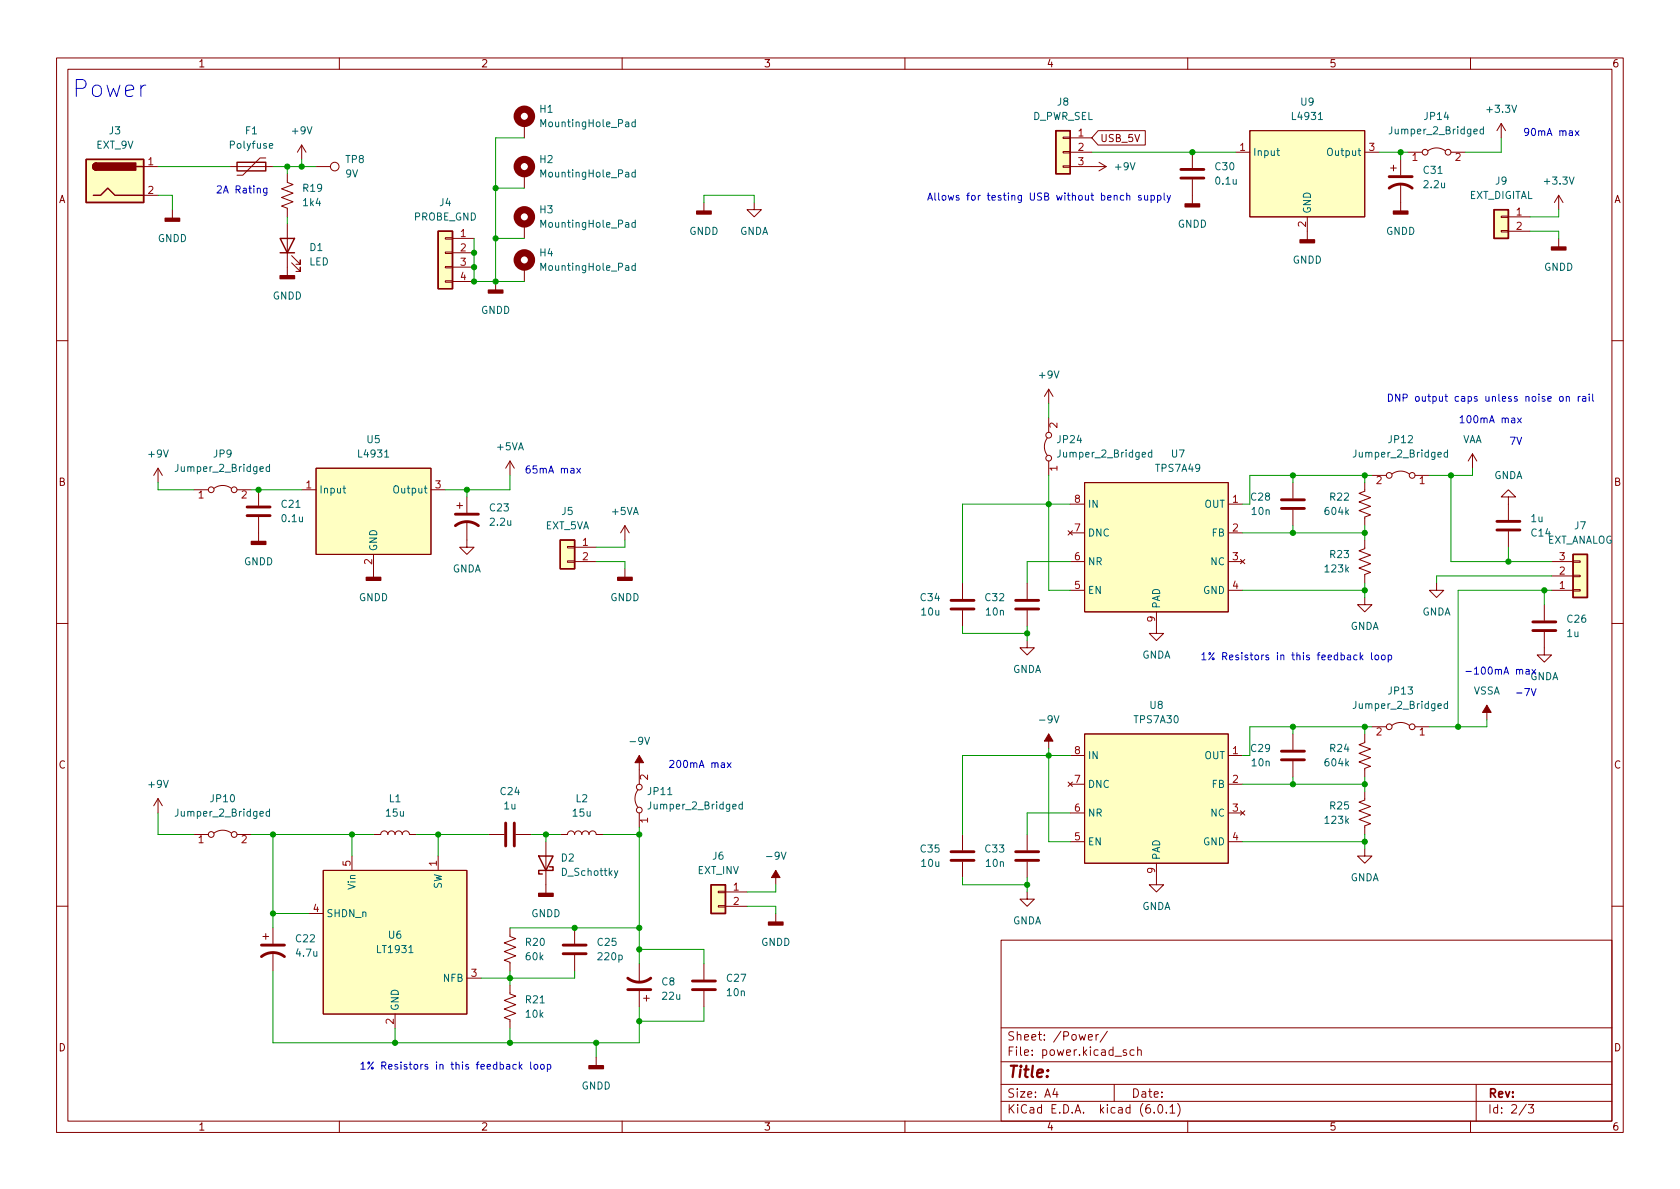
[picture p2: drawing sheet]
<svg xmlns="http://www.w3.org/2000/svg" width="297mm" height="210mm" viewBox="0 0 297 210" stroke-linecap="round" stroke-linejoin="round" font-family="sans-serif">
<g fill="none" stroke="#840000" stroke-width=".18">
<path d="M10 10.2h277v190.1h-277zM12 12.2h273v186.1h-273zM60 10.2v2M110 10.2v2M160 10.2v2M210 10.2v2M260 10.2v2M25.4 29.5h2.5M25.4 34.5h2.5M30.5 37.1v1.5M40.6 29.5h7.7M47 27.9h-1l-3.1 3.1h-1"/>
<path d="M50.8 30.7v1.6l1 .3-2 .8 2 .8-2 .7 2 .8-2 .7 1 .4v1.5M50.8 39.6v9.2M53.3 25.6l-.7 1.3M53.3 25.6v2.6M53.3 25.6l.8 1.3M55.9 29.5h2.5M92.7 21.8v2.6M92.7 30.7v2.6M92.7 39.6v2.6M124.5 35.8v1.5M133.3 35.8v1.3h1.3l-1.3 1.2-1.2-1.2h1.2M188 29.3h1.2v.3h-1.2z"/>
<path d="M188 26.8h1.2v.2h-1.2zM188 24.3h1.2v.2h-1.2zM189.2 29.5h6.4M189.2 26.9h3.8M189.2 24.4h3.8M194.2 23.1h8.3v2.5h-8.3l-1.2-1.2zM194.3 28.7l1.3 .8M195.6 29.5l-1.3 .7M210.8 26.9v2.8M210.8 31.7v4.4M218.4 26.9h2.6M221 23.1h20.3v15.2h-20.3z"/>
<path d="M231.1 38.3v4.1M241.3 26.9h2.5M245.9 29.7h1M246.4 29.2v1M247.6 28.2v2.8M247.6 32.5v4.8M248.9 26.9h2.6M252.5 26.7a2.54 2.54 0 0 1 3 0M256.5 26.9h2.6M265.4 38.2h1.3v.3h-1.3zM265.4 21.8l-.7 1.3M265.4 21.8v2.6"/>
<path d="M265.4 21.8l.8 1.3M266.7 38.3h3.8M275.6 34.5l-.8 1.3M275.6 34.5v2.6M275.6 34.5l.8 1.3M51.6 46.5l1.5 1.5v-.8v.8h-.8M51.6 45.2l1.5 1.5v-.7v.7h-.8M78.7 49.7h1.3v.2h-1.3zM78.7 47.1h1.3v.3h-1.3zM78.7 44.6h1.3v.2h-1.3zM78.7 42h1.3v.3h-1.3zM80 42.2h3.8"/>
<path d="M80 44.7h3.8M80 47.2h3.8M80 49.8h3.8M87.6 49.8v1.5M92.7 47.2v2.6M265.4 40.8h1.3v.2h-1.3zM266.7 40.9h3.8M275.6 42.2v1.5M10 60.2h2M185.2 77.5a2.54 2.54 0 0 0 0 3M185.4 68.8v2.6M185.4 73.9v2.5"/>
<path d="M185.4 68.8l.8 1.3M185.4 68.8l-.7 1.3M285 60.2h2M27.9 82.8l-.7 1.3M27.9 82.8v2.5M27.9 82.8l.8 1.3M34.3 86.6h2.5M37.8 86.4a2.54 2.54 0 0 1 3.1 0M41.9 86.6h2.5M45.7 86.6v2.8M45.7 91.4v4.4M53.3 86.6h2.6"/>
<path d="M55.9 82.8h20.3v15.2h-20.3zM66 98v4.1M76.2 86.6h2.5M80.8 89.4h1M81.3 88.9v1M82.5 92.2v4.6h1.3l-1.3 1.2-1.2-1.2h1.2M82.5 87.9v2.8M90.2 81.5l-.8 1.3M90.2 81.5v2.6M90.2 81.5l.7 1.3M100.3 99.2h1.3v.2h-1.3zM100.3 96.6h1.3v.3h-1.3z"/>
<path d="M101.6 99.3h3.8M101.6 96.8h3.8M110.5 93v2.5M110.5 93l-.8 1.2M110.5 93l.8 1.2M185.4 81.5v2.6M188.8 93.8l.8 .8M189.2 89.1h2.6M189.2 94.2h2.6M189.2 99.3h2.6M189.6 93.8l-.8 .8M191.8 85.3h25.4v22.9h-25.4z"/>
<path d="M217.2 89.1h2.5M217.2 94.2h2.5M217.2 99.3h2.5M219.3 98.9l.8 .8M220.1 98.9l-.8 .8M228.6 85.3v2.8M228.6 90.2v2.8M241.3 95.5v1.5l-1 .4 2 .8-2 .7 2 .8-2 .8 2 .7-1 .4v1.5M241.3 85.3v1.6l-1 .3 2 .8-2 .8 2 .7-2 .8 2 .8-1 .3v1.6M242.6 84.1h2.5M246.1 83.8a2.54 2.54 0 0 1 3.1 0M250.2 84.1h2.5"/>
<path d="M260.3 80.3l.8 1.2M260.3 80.3v2.5M260.3 80.3l-.7 1.2M266.7 87.9h-1.3l1.3-1.3 1.3 1.3h-1.3v4M266.7 94v2.8M274.3 99.3h3.8M278.1 99.2h1.3v.2h-1.3zM10 110.2h2M110.5 100.6v1.5M170.2 103.1v2.8M170.2 107.9v2.8M181.6 113.3v1.2h-1.3l1.3 1.3 1.3-1.3h-1.3"/>
<path d="M181.6 103.1v2.8M181.6 107.9v2.8M189.2 104.4h2.6M204.5 108.2v3.8h-1.3l1.3 1.3 1.2-1.3h-1.2M217.2 104.4h2.5M241.3 105.7v1.2h-1.3l1.3 1.3 1.3-1.3h-1.3M254 103.1v1.3h-1.3l1.3 1.3 1.3-1.3h-1.3M273 111.8v4h1.3l-1.3 1.3-1.2-1.3h1.2M273 106.9v2.8M274.3 104.4h3.8M274.3 101.8h3.8M278.1 101.7h1.3v.3h-1.3z"/>
<path d="M278.1 104.3h1.3v.2h-1.3zM285 110.2h2M112.8 139.7a2.54 2.54 0 0 0 0 3M113 133.6v5.1M185.4 129.8v2.5M188.8 138.3l.8 .8M189.2 133.6h2.6M189.2 138.7h2.6M189.6 138.3l-.8 .8M191.8 129.8h25.4v22.8h-25.4zM217.2 133.6h2.5M217.2 138.7h2.5"/>
<path d="M228.6 129.8v2.8M228.6 134.6v2.8M241.3 139.9v1.6l-1 .4 2 .7-2 .8 2 .7-2 .8 2 .8-1 .3v1.6M241.3 129.8v1.5l-1 .4 2 .8-2 .7 2 .8-2 .7 2 .8-1 .4v1.5M242.6 128.5h2.5M246.1 128.3a2.54 2.54 0 0 1 3.1 0M250.2 128.5h2.5M262.9 124.7v2.5M27.9 141.2v2.6M27.9 141.2l-.7 1.3M27.9 141.2l.8 1.3M34.3 147.6h2.5"/>
<path d="M37.8 147.3a2.54 2.54 0 0 1 3.1 0M41.9 147.6h2.5M57.1 153.9h25.4v25.4h-25.4zM62.2 151.4v2.5M66 147.6h1.3a.64 .64 0 0 1 .6-.7 .64 .64 0 0 1 .7 .7 .64 .64 0 0 1 .6-.7 .64 .64 0 0 1 .6 .7 .64 .64 0 0 1 .7-.7 .64 .64 0 0 1 .6 .7 .64 .64 0 0 1 .7-.7 .64 .64 0 0 1 .6 .7h1.3M77.5 151.4v2.5M86.4 147.6h2.8M91.2 147.6h2.8M96.5 148.8v9.2M99.1 147.6h1.2a.64 .64 0 0 1 .7-.7 .64 .64 0 0 1 .6 .7 .64 .64 0 0 1 .6-.7 .64 .64 0 0 1 .7 .7 .64 .64 0 0 1 .6-.7 .64 .64 0 0 1 .6 .7 .64 .64 0 0 1 .7-.7 .64 .64 0 0 1 .6 .7h1.3M113 143.8v2.5M127 157.6h1.3v.3h-1.3z"/>
<path d="M128.3 157.7h3.8M137.2 153.9v2.6M170.2 147.6v2.8M170.2 152.4v2.8M181.6 157.7v1.3h-1.3l1.3 1.3 1.3-1.3h-1.3M181.6 147.6v2.8M181.6 152.4v2.8M189.2 143.8h2.6M189.2 148.8h2.6M204.5 152.6v3.9h-1.3l1.3 1.2 1.2-1.2h-1.2M217.2 143.8h2.5M217.2 148.8h2.5"/>
<path d="M219.3 143.4l.8 .7M220.1 143.4l-.8 .7M241.3 150.1v1.3h-1.3l1.3 1.2 1.3-1.2h-1.3M10 160.2h2M46.5 165.6h1M47 165.1v1M48.3 164.1v2.8M48.3 168.4v3.3M54.6 161.5h2.5M69.8 179.3v2.6M82.5 173h2.6M90.2 174.2v1.6l1 .3-2 .8 2 .8-2 .7 2 .8-2 .8 1 .3v1.6"/>
<path d="M90.2 164.1v1.5l1 .4-2 .7 2 .8-2 .8 2 .7-2 .8 1 .4v1.5M101.6 164.1v2.8M101.6 168.9v2.8M113 170.4v3.3M113 175.3v2.7M113.8 176.5h1M114.3 176v1M124.5 170.4v2.8M124.5 175.3v2.7M127 160.1h1.3v.3h-1.3zM128.3 160.3h3.8M137.2 161.5v1.6"/>
<path d="M177 166.3h108v32h-108zM285 160.2h2M60 198.3v2M105.4 186.9v1.6M110 198.3v2M160 198.3v2M177 194.8h108M177 191.8h108M177 187.8h108M177 181.8h108M186.5 192.5l-.4 1h1M186.9 193v1"/>
<path d="M192.4 183.4l.7-.1v-.3l-.5-.1-.2 .2 .1 .8h.6M193.8 182.9v1M194.2 182.9l-.3 .1-.1 .2M195.8 182.4l-1.3 1.9M197 191.8v3M199.1 185.7l-.3-.1-.2 .2v.3l.5 .1v.4h-.5M200.5 185.7l-.4-.1-.3 .3v.4l.1 .3h.6M201.1 185.8l.3-.2 .3 .1 .1 .9M201.1 185.1v1.5M204.1 196.7v.1M204.9 195.4l.2-.1a.81 .81 0 0 1 .6 .7 .81 .81 0 0 1-.3 .8h-.2a.81 .81 0 0 1-.6-.6 .81 .81 0 0 1 .3-.8zM206.2 196.7v.1"/>
<path d="M206.9 195.8l.4-.5v1.5M206.9 196.8h.8M208.2 195.1a1.72 1.72 0 0 1 0 2.3M210 198.3v2M260 198.3v2M261 191.8v6.5M269.9 195.3l-1.3 1.9M270.2 195.3h1l-.6 .6 .5 .1v.7l-.2 .1h-.5l-.2-.1"/>
<circle cx="59.2" cy="29.5" r=".76"/>
<circle cx="252" cy="26.9" r=".51"/>
<circle cx="256" cy="26.9" r=".51"/>
<circle cx="185.4" cy="77" r=".51"/>
<circle cx="37.3" cy="86.6" r=".51"/>
<circle cx="41.4" cy="86.6" r=".51"/>
<circle cx="185.4" cy="81" r=".51"/>
<circle cx="245.6" cy="84.1" r=".51"/>
<circle cx="249.7" cy="84.1" r=".51"/>
<circle cx="113" cy="139.2" r=".51"/>
<circle cx="245.6" cy="128.5" r=".51"/>
<circle cx="249.7" cy="128.5" r=".51"/>
<circle cx="37.3" cy="147.6" r=".51"/>
<circle cx="41.4" cy="147.6" r=".51"/>
<circle cx="113" cy="143.3" r=".51"/>
</g>
<g fill="#ffffc2" stroke="#ffffc2" stroke-width=".18">
<path d="M191.8 129.8h25.4v22.8h-25.4z"/>
<path d="M77.5 40.9h2.5v10.1h-2.5z"/>
<path d="M221 23.1h20.3v15.2h-20.3z"/>
<path d="M191.8 85.3h25.4v22.9h-25.4z"/>
<path d="M55.9 82.8h20.3v15.2h-20.3z"/>
<path d="M99.1 95.5h2.5v5.1h-2.5z"/>
<path d="M264.2 37.1h2.5v5.1h-2.5z"/>
<path d="M186.7 23.1h2.5v7.6h-2.5z"/>
<path d="M278.1 98h2.6v7.7h-2.6z"/>
<path d="M57.1 153.9h25.4v25.4h-25.4z"/>
<path d="M125.7 156.5h2.6v5h-2.6z"/>
<path d="M15.2 28.2h10.2v7.6h-10.2z"/>
</g>
<g fill="none" stroke="#840000" stroke-width=".51">
<path d="M208.8 31.5h4.1M208.8 30h4.1M245.6 33.3a3.3 3.3 0 0 1 4.1 0M245.6 31.2h4.1M43.7 91.2h4.1M43.7 89.7h4.1M80.5 93a3.3 3.3 0 0 1 4.1 0M80.5 90.9h4.1M226.6 89.9h4M226.6 88.4h4M264.7 92.2h4M264.7 93.7h4"/>
<path d="M168.1 107.7h4.1M168.1 106.2h4.1M179.6 107.7h4M179.6 106.2h4M271 111.5h4.1M271 110h4.1M226.6 134.4h4M226.6 132.8h4M89.4 145.5v4.1M90.9 145.5v4.1M168.1 152.1h4.1M168.1 150.6h4.1"/>
<path d="M179.6 152.1h4M179.6 150.6h4M46.2 169.2a3.3 3.3 0 0 1 4.1 0M46.2 167.1h4.1M99.6 167.1h4M99.6 168.7h4M111 173a3.3 3.3 0 0 0 4.1 0M111 175h4.1M122.4 175h4.1M122.4 173.5h4.1"/>
</g>
<g fill="none" stroke="#840000" stroke-width=".25">
<path d="M15.2 28.2h10.2v7.6h-10.2zM16.5 34.5h1.3l1.2-1.2 1.3 1.2h5.1M17 28.8a.64 .64 0 0 0-.6 .7 .64 .64 0 0 0 .6 .6M24.1 29.5h1.3M41.9 28.7h5.1v1.5h-5.1zM186.7 23.1h2.5v7.6h-2.5zM264.2 37.1h2.5v5.1h-2.5zM49.5 42.2h2.6l-1.3 2.5zM49.5 44.7h2.6M77.5 40.9h2.5v10.1h-2.5zM99.1 95.5h2.5v5.1h-2.5zM278.1 98h2.6v7.7h-2.6z"/>
<path d="M95.2 151.4h2.6l-1.3 2.5zM97.2 153.3h.6v.6h-2.6v.7h.7M125.7 156.5h2.6v5h-2.6z"/>
</g>
<g fill="none" stroke="#006464" stroke-width=".18">
<path d="M47.6 25.8l.6-.1v-.3h-.4l-.2 .2 .1 .6h.5M112.3 21.6h-.3l-.3 .2 .1 .6h.5M112.3 39.4l-.3-.1-.3 .3 .1 .5h.5M112.3 30.5h-.3l-.3 .2 .1 .5h.5M112.3 21.1v1.3M112.3 30v1.3M112.3 38.9v1.3M225.7 26.6h.5M225.9 26.2v1.1l.3 .2M233.1 21.1h.7M262.3 22.9l-.4-.1-.2 .3 .1 .5h.5M262.3 22.4v1.3"/>
<path d="M112.3 47h-.3l-.3 .2 .1 .6h.5M112.3 46.5v1.3M203.6 79.6v1.2M255.9 79.6v1.2M47.7 82.6l-.4-.1-.2 .3 .1 .5h.5M47.7 82.1v1.3M60.6 86.3h.5M60.8 85.9v1.1l.3 .2M68 80.8h.7M203.6 80h-.3l-.3 .2 .2 .6h.4M255.9 80h-.3l-.3 .2 .2 .6h.4M255.9 124.5l-.3-.1-.3 .3 .2 .5h.4"/>
<path d="M255.9 124v1.3M47.7 143.5h-.4l-.2 .2 .1 .6h.5M47.7 143.1v1.2M109.2 154l-.4 1.1-.2 .1M131.3 142.3l-.4-.1-.3 .3 .2 .5h.5M131.3 141.8v1.3"/>
</g>
<g fill="#840000" stroke="#840000" stroke-width=".25">
<path d="M29.2 38.6h2.5v.5h-2.5z"/>
<path d="M229.9 42.4h2.5v.5h-2.5z"/>
<path d="M209.5 36.1h2.6v.5h-2.6z"/>
<path d="M49.5 48.8h2.6v.5h-2.6z"/>
<path d="M246.4 37.3h2.5v.5h-2.5z"/>
<path d="M44.4 95.8h2.6v.5h-2.6z"/>
<path d="M64.8 102.1h2.5v.5h-2.5z"/>
<path d="M109.2 102.1h2.6v.5h-2.6z"/>
<path d="M274.3 43.7h2.6v.5h-2.6z"/>
<path d="M86.4 51.3h2.5v.5h-2.5z"/>
<path d="M123.2 37.3h2.5v.5h-2.5z"/>
<path d="M95.2 158h2.6v.5h-2.6z"/>
<path d="M135.9 163.1h2.5v.5h-2.5z"/>
<path d="M104.1 188.5h2.6v.5h-2.6z"/>
<path d="M16.6 29l.4-.2v1.3a.64 .64 0 0 1-.6-.4 .64 .64 0 0 1 .2-.7z"/>
<path d="M17 28.8h7v1.3h-7z"/>
</g>
<g fill="#840000" stroke="#840000" stroke-width=".18">
<path d="M262.9 124.7l.8 1.3h-1.6z"/>
<path d="M185.4 129.8l.8 1.3h-1.5z"/>
<path d="M113 133.6l.8 1.3h-1.5z"/>
<path d="M137.2 153.9l.7 1.3h-1.5z"/>
</g>
<g fill="none" stroke="#840000" stroke-width="1.3">
<circle cx="92.7" cy="20.6" r="1.27"/>
<circle cx="92.7" cy="29.5" r="1.27"/>
<circle cx="92.7" cy="38.3" r="1.27"/>
<circle cx="92.7" cy="46" r="1.27"/>
</g>
<g fill="none" stroke="#0000c2" stroke-width=".18">
<path d="M47.2 33.3v1l-.3 .3-.3-.1M47.2 33.3h-.4l-.2 .2 .1 .6h.5M199.2 34.7l.2-.1h.3l.1 .8M199.2 34.1v1.3M201.8 34.6h-.3l-.2 .1v.2l.5 .1v.3h-.5M202.4 34.6v.7l.3 .1 .2-.1M202.9 34.6v.8M203.5 34.6h.4l.2 .2-.1 .5h-.5M203.5 34.6v1.2M204.7 34.6h.3l.3 .2-.1 .5h-.5M204.7 34.6v1.2M205.8 34.1v1.1l.2 .2"/>
<path d="M206.4 34.6l.3 .8M207 34.6l-.5 1.1-.1 .1M278.5 23.1l.7 .9M279.2 23.1l-.7 .9M258.2 73.9l.3-.4v1.3M258.2 74.8h.7M275.8 70.2l.3-.1 .3 .3v.3l-.3 .3-.3-.1-.1-.2zM276.9 70.2l.2-.1 .3 .1 .1 .8M276.9 70.1v.9M279.1 70.1v.9M279.4 70.1l-.3 .3M279.8 70.2h.5l.1 .8"/>
<path d="M280.4 70.4l-.4 .1-.2 .2 .2 .3 .4-.1M281 69.7v.1M281 70.1v.9M281.6 69.7v1.1l.2 .2M102 82.8l.6 .9M102.6 82.8l-.6 .9M212.5 115.8l.4-.4v1.3M212.5 116.7h.7M214.7 115.4l-1 1.3M216.2 116.1l.6-.1 .1-.2v-.3l-.7-.1v1.3M216.5 116.1l.4 .6M244.4 115.9l.3-.1 .2 .3v.3l-.2 .3-.3-.1-.2-.2z"/>
<path d="M245.5 115.9l.3-.1 .3 .3-.2 .5h-.4M245.5 115.8v1.3M259.2 118.7h1M260.7 118.3l.4-.4v1.3M260.7 119.2h.7M128.6 134.9l.7 .8M129.3 134.9l-.7 .8M268.1 122.5h1M91.3 188.3l-.4-.1-.2 .3 .1 .5h.5M91.8 187.8v1.3M91.9 188.6l.4 .5M92.3 188.2l-.5 .5"/>
<path d="M93.8 187.8v1.1l.2 .2M94.5 188.3l.3-.1 .3 .3v.3l-.3 .3-.3-.1-.1-.2zM95.7 188.3l.3-.1 .2 .3v.3l-.2 .3-.3-.1-.1-.2zM96.8 188.3l.3-.1 .3 .3-.1 .5h-.5M96.8 188.2v1.3"/>
<circle cx="213.9" cy="115.6" r=".18"/>
<circle cx="214.5" cy="116.5" r=".18"/>
</g>
<g fill="none" stroke="#009600" stroke-width=".18">
<path d="M27.9 29.5h12.7M27.9 34.5h2.6v2.6M48.3 29.5h7.6M50.8 29.5v1.2M50.8 38.3v1.3M53.3 28.2v1.3M87.6 33.3h5.1M92.7 24.4h-5.1v25.4M124.5 35.8v-1.3h8.8v1.3M193 26.9h25.4M243.8 26.9h5.1M247.6 26.9v1.3"/>
<path d="M265.4 24.4v2.5h-6.3M275.6 37.1v1.2h-5.1M83.8 42.2v7.6h8.9M87.6 42.2h5.1M270.5 40.9h5.1v1.3M185.4 71.4v2.5M27.9 85.3v1.3h6.4M44.4 86.6h8.9M82.5 86.6v1.3M90.2 84.1v2.5h-11.5M105.4 99.3h5.1v1.3M110.5 95.5v1.3h-5.1"/>
<path d="M185.4 84.1v20.3h3.8M189.2 89.1h-19v14M189.2 99.3h-7.6v3.8M219.7 94.2h21.6M228.6 84.1v1.2M228.6 93v1.2M241.3 84.1v1.2M241.3 93v2.5M242.6 84.1h-21.6v5h-1.3M256.5 84.1v15.2h17.8M260.3 82.8v1.3h-7.6M266.7 96.8v2.5"/>
<path d="M170.2 110.7v1.3h11.4M181.6 110.7v2.6M219.7 104.4h21.6M241.3 103.1v2.6M273 104.4v2.5M274.3 104.4h-16.5v24.1M274.3 101.8h-20.3v1.3M185.4 132.3v16.5h3.8M189.2 133.6h-19v14M219.7 138.7h21.6M228.6 128.5v1.3M228.6 137.4v1.3"/>
<path d="M241.3 128.5v1.3M241.3 137.4v2.5M242.6 128.5h-21.6v5.1h-1.3M262.9 127.2v1.3h-10.2M27.9 143.8v3.8h6.4M44.4 147.6h21.6M48.3 147.6v16.5M62.2 147.6v3.8M73.7 147.6h12.7M77.5 147.6v3.8M94 147.6h5.1M96.5 147.6v1.2"/>
<path d="M106.7 147.6h6.3M113 146.3v24.1M137.2 156.5v1.2h-5.1M170.2 155.2v1.3h11.4M181.6 155.2v2.5M189.2 143.8h-7.6v3.8M219.7 148.8h21.6M241.3 147.6v2.5M48.3 171.7v12.7h64.7v-6.4M48.3 161.5h6.3M90.2 164.1h22.8M90.2 171.7v2.5"/>
<path d="M101.6 171.7v1.3h-16.5M113 167.9h11.5v2.5M124.5 178v2.6h-11.5M132.1 160.3h5.1v1.2M69.8 181.9v2.5M90.2 181.9v2.5M105.4 184.4v2.5"/>
</g>
<g fill="#009600" stroke="#009600" stroke-width=".18">
<circle cx="185.4" cy="133.6" r=".46"/>
<circle cx="185.4" cy="89.1" r=".46"/>
<circle cx="181.6" cy="112" r=".46"/>
<circle cx="181.6" cy="156.5" r=".46"/>
<circle cx="228.6" cy="94.2" r=".46"/>
<circle cx="266.7" cy="99.3" r=".46"/>
<circle cx="241.3" cy="94.2" r=".46"/>
<circle cx="241.3" cy="104.4" r=".46"/>
<circle cx="256.5" cy="84.1" r=".46"/>
<circle cx="228.6" cy="84.1" r=".46"/>
<circle cx="241.3" cy="84.1" r=".46"/>
<circle cx="273" cy="104.4" r=".46"/>
<circle cx="241.3" cy="148.8" r=".46"/>
<circle cx="241.3" cy="138.7" r=".46"/>
<circle cx="241.3" cy="128.5" r=".46"/>
<circle cx="228.6" cy="128.5" r=".46"/>
<circle cx="257.8" cy="128.5" r=".46"/>
<circle cx="228.6" cy="138.7" r=".46"/>
<circle cx="247.6" cy="26.9" r=".46"/>
<circle cx="210.8" cy="26.9" r=".46"/>
<circle cx="87.6" cy="49.8" r=".46"/>
<circle cx="83.8" cy="49.8" r=".46"/>
<circle cx="82.5" cy="86.6" r=".46"/>
<circle cx="87.6" cy="33.3" r=".46"/>
<circle cx="90.2" cy="184.4" r=".46"/>
<circle cx="90.2" cy="173" r=".46"/>
<circle cx="77.5" cy="147.6" r=".46"/>
<circle cx="62.2" cy="147.6" r=".46"/>
<circle cx="69.8" cy="184.4" r=".46"/>
<circle cx="48.3" cy="161.5" r=".46"/>
<circle cx="113" cy="164.1" r=".46"/>
<circle cx="101.6" cy="164.1" r=".46"/>
<circle cx="113" cy="180.6" r=".46"/>
<circle cx="105.4" cy="184.4" r=".46"/>
<circle cx="113" cy="147.6" r=".46"/>
<circle cx="96.5" cy="147.6" r=".46"/>
<circle cx="113" cy="167.9" r=".46"/>
<circle cx="53.3" cy="29.5" r=".46"/>
<circle cx="83.8" cy="44.7" r=".46"/>
<circle cx="87.6" cy="42.2" r=".46"/>
<circle cx="50.8" cy="29.5" r=".46"/>
<circle cx="83.8" cy="47.2" r=".46"/>
<circle cx="48.3" cy="147.6" r=".46"/>
<circle cx="45.7" cy="86.6" r=".46"/>
</g>
<text font-size="4.2" fill="#0000c2" x="12.7" y="17.2">Power</text>
<text font-size="2.8" fill="#840000" x="178" y="190.6">Title:</text>
<g font-size="2.1" fill="#840000">
<text x="178" y="184">Sheet: /Power/</text>
<text x="178" y="186.7">File: power.kicad_sch</text>
<text x="178" y="196.9">KiCad E.D.A. kicad (6.0.1)</text>
<text x="178" y="194.1">Size: A4</text>
<text x="200" y="194.1">Date:</text>
<text x="263" y="194.1">Rev:</text>
<text x="263" y="196.9">Id: 2/3</text>
</g>
<g font-size="1.8" fill="#840000">
<text x="35" y="11.9">1</text>
<text x="85" y="11.9">2</text>
<text x="135" y="11.9">3</text>
<text x="185" y="11.9">4</text>
<text x="235" y="11.9">5</text>
<text x="285" y="11.9">6</text>
<text x="194.5" y="25.1">USB_5V</text>
<text x="10.3" y="35.9">A</text>
<text x="285.3" y="35.9">A</text>
<text x="10.3" y="85.9">B</text>
<text x="285.3" y="85.9">B</text>
<text x="10.3" y="135.9">C</text>
<text x="285.3" y="135.9">C</text>
<text x="10.3" y="185.9">D</text>
<text x="285.3" y="185.9">D</text>
<text x="35" y="199.9">1</text>
<text x="85" y="199.9">2</text>
<text x="135" y="199.9">3</text>
<text x="185" y="199.9">4</text>
<text x="235" y="199.9">5</text>
<text x="285" y="199.9">6</text>
</g>
<g font-size="1.8" fill="#006464">
<text x="19.3" y="23.7">J3</text>
<text x="43.4" y="23.7">F1</text>
<text x="51.7" y="23.7">+9V</text>
<text x="95.5" y="19.9">H1</text>
<text x="96" y="22.5">MountingHole_Pad</text>
<text x="182.6" y="21.2">D_PWR_SEL</text>
<text x="187" y="18.7">J8</text>
<text x="228.6" y="21.2">L4931</text>
<text x="230" y="18.7">U9</text>
<text x="246" y="23.7">Jumper_2_Bridged</text>
<text x="251.9" y="21.2">JP14</text>
<text x="263.1" y="19.9">+3.3V</text>
<text x="17" y="26.3">EXT_9V</text>
<text x="40.8" y="26.3">Polyfuse</text>
<text x="61.1" y="28.8">TP8</text>
<text x="95.5" y="28.8">H2</text>
<text x="221.5" y="27.6">Input</text>
<text x="235" y="27.6">Output</text>
<text x="53.6" y="33.9">R19</text>
<text x="61.1" y="31.4">9V</text>
<text x="96" y="31.4">MountingHole_Pad</text>
<text x="197.3" y="30.1">+9V</text>
<text x="214.9" y="30.1">C30</text>
<text x="215" y="32.6">0.1u</text>
<text x="251.8" y="30.7">C31</text>
<text x="251.9" y="33.3">2.2u</text>
<text x="259.7" y="35.2">EXT_DIGITAL</text>
<text x="264.4" y="32.6">J9</text>
<text x="273.3" y="32.6">+3.3V</text>
<text x="53.7" y="36.4">1k4</text>
<text x="73.1" y="39">PROBE_GND</text>
<text x="77.8" y="36.4">J4</text>
<text x="95.5" y="37.7">H3</text>
<text x="96" y="40.3">MountingHole_Pad</text>
<text x="121.9" y="41.5">GNDD</text>
<text x="130.7" y="41.5">GNDA</text>
<text x="208.2" y="40.3">GNDD</text>
<text x="231.8" y="37.8" transform="rotate(-90 231.8 37.8)">GND</text>
<text x="245" y="41.5">GNDD</text>
<text x="27.9" y="42.8">GNDD</text>
<text x="54.6" y="46.9">LED</text>
<text x="54.8" y="44.4">D1</text>
<text x="95.5" y="45.3">H4</text>
<text x="96" y="47.9">MountingHole_Pad</text>
<text x="228.5" y="46.6">GNDD</text>
<text x="273" y="47.9">GNDD</text>
<text x="48.2" y="53">GNDD</text>
<text x="85" y="55.5">GNDD</text>
<text x="183.8" y="66.9">+9V</text>
<text x="26.3" y="80.9">+9V</text>
<text x="31.4" y="83.4">Jumper_2_Bridged</text>
<text x="37.8" y="80.9">JP9</text>
<text x="63.5" y="80.9">L4931</text>
<text x="64.9" y="78.4">U5</text>
<text x="87.9" y="79.6">+5VA</text>
<text x="187" y="78.4">JP24</text>
<text x="187.3" y="80.9">Jumper_2_Bridged</text>
<text x="204.4" y="83.4">TPS7A49</text>
<text x="207.1" y="80.9">U7</text>
<text x="239.6" y="80.9">Jumper_2_Bridged</text>
<text x="245.6" y="78.4">JP12</text>
<text x="258.5" y="78.4">VAA</text>
<text x="49.8" y="89.8">C21</text>
<text x="56.4" y="87.2">Input</text>
<text x="69.9" y="87.2">Output</text>
<text x="192.3" y="89.8">IN</text>
<text x="212.9" y="89.8">OUT</text>
<text x="221.2" y="88.5">C28</text>
<text x="235.2" y="88.5">R22</text>
<text x="264.1" y="84.7">GNDA</text>
<text x="49.9" y="92.3">0.1u</text>
<text x="86.7" y="90.4">C23</text>
<text x="86.8" y="93">2.2u</text>
<text x="96.4" y="93.6">EXT_5VA</text>
<text x="99.3" y="91.1">J5</text>
<text x="108.3" y="91.1">+5VA</text>
<text x="192.3" y="94.9">DNC</text>
<text x="214.3" y="94.9">FB</text>
<text x="221.4" y="91.1">10n</text>
<text x="234.4" y="91.1">604k</text>
<text x="270.7" y="92.3">1u</text>
<text x="270.8" y="94.9">C14</text>
<text x="278.4" y="93.6">J7</text>
<text x="43.1" y="99.9">GNDD</text>
<text x="66.7" y="97.5" transform="rotate(-90 66.7 97.5)">GND</text>
<text x="79.9" y="101.2">GNDA</text>
<text x="192.3" y="99.9">NR</text>
<text x="214.1" y="99.9">NC</text>
<text x="234.4" y="101.2">123k</text>
<text x="235.2" y="98.7">R23</text>
<text x="273.4" y="96.1">EXT_ANALOG</text>
<text x="63.4" y="106.3">GNDD</text>
<text x="107.9" y="106.3">GNDD</text>
<text x="162.8" y="106.3">C34</text>
<text x="174.3" y="106.3">C32</text>
<text x="192.3" y="105">EN</text>
<text x="205.1" y="107.7" transform="rotate(-90 205.1 107.7)">PAD</text>
<text x="212.7" y="105">GND</text>
<text x="163" y="108.8">10u</text>
<text x="174.4" y="108.8">10n</text>
<text x="238.7" y="111.4">GNDA</text>
<text x="251.4" y="108.8">GNDA</text>
<text x="277.1" y="112.6">1u</text>
<text x="277.2" y="110.1">C26</text>
<text x="179" y="119">GNDA</text>
<text x="201.9" y="116.5">GNDA</text>
<text x="203.3" y="125.3">U8</text>
<text x="239.6" y="125.3">Jumper_2_Bridged</text>
<text x="245.6" y="122.8">JP13</text>
<text x="260.5" y="122.8">VSSA</text>
<text x="111.7" y="131.7">-9V</text>
<text x="184" y="127.9">-9V</text>
<text x="200.6" y="127.9">TPS7A30</text>
<text x="192.3" y="134.2">IN</text>
<text x="212.9" y="134.2">OUT</text>
<text x="221.2" y="133">C29</text>
<text x="221.4" y="135.5">10n</text>
<text x="234.4" y="135.5">604k</text>
<text x="235.2" y="133">R24</text>
<text x="26.3" y="139.3">+9V</text>
<text x="37.3" y="141.9">JP10</text>
<text x="68.8" y="141.9">L1</text>
<text x="88.5" y="140.6">C24</text>
<text x="89.1" y="143.1">1u</text>
<text x="101.8" y="141.9">L2</text>
<text x="114.6" y="140.6">JP11</text>
<text x="115" y="143.1">Jumper_2_Bridged</text>
<text x="192.3" y="139.3">DNC</text>
<text x="214.3" y="139.3">FB</text>
<text x="235.2" y="143.1">R25</text>
<text x="31.4" y="144.4">Jumper_2_Bridged</text>
<text x="68.3" y="144.4">15u</text>
<text x="101.3" y="144.4">15u</text>
<text x="192.3" y="149.5">EN</text>
<text x="192.3" y="144.4">NR</text>
<text x="212.7" y="149.5">GND</text>
<text x="214.1" y="144.4">NC</text>
<text x="234.4" y="145.7">123k</text>
<text x="99.2" y="152.3">D2</text>
<text x="99.4" y="154.9">D_Schottky</text>
<text x="123.3" y="154.6">EXT_INV</text>
<text x="126" y="152">J6</text>
<text x="135.8" y="152">-9V</text>
<text x="162.8" y="150.7">C35</text>
<text x="163" y="153.3">10u</text>
<text x="174.3" y="150.7">C33</text>
<text x="174.4" y="153.3">10n</text>
<text x="205.1" y="152.1" transform="rotate(-90 205.1 152.1)">PAD</text>
<text x="238.7" y="155.8">GNDA</text>
<text x="62.9" y="157.2" transform="rotate(-90 62.9 157.2)">Vin</text>
<text x="78.1" y="157.3" transform="rotate(-90 78.1 157.3)">SW</text>
<text x="201.9" y="160.9">GNDA</text>
<text x="52.4" y="166.6">C22</text>
<text x="57.7" y="162.2">SHDN_n</text>
<text x="68.7" y="166">U6</text>
<text x="93" y="167.3">R20</text>
<text x="93.9" y="162.2">GNDD</text>
<text x="105.7" y="167.3">C25</text>
<text x="134.6" y="167.3">GNDD</text>
<text x="179" y="163.4">GNDA</text>
<text x="52.5" y="169.2">4.7u</text>
<text x="66.8" y="168.5">LT1931</text>
<text x="78.4" y="173.6">NFB</text>
<text x="93" y="169.8">60k</text>
<text x="105.9" y="169.8">220p</text>
<text x="128.6" y="173.6">C27</text>
<text x="70.5" y="178.8" transform="rotate(-90 70.5 178.8)">GND</text>
<text x="93" y="177.4">R21</text>
<text x="93" y="180">10k</text>
<text x="117" y="174.2">C8</text>
<text x="117.2" y="176.8">22u</text>
<text x="128.6" y="176.1">10n</text>
<text x="102.8" y="192.7">GNDD</text>
</g>
<g font-size="1.8" fill="#a90000">
<text x="26.2" y="29.2">1</text>
<text x="190.6" y="24.1">1</text>
<text x="190.6" y="26.7">2</text>
<text x="190.6" y="29.2">3</text>
<text x="219.2" y="26.7">1</text>
<text x="242.1" y="26.7">3</text>
<text x="249.7" y="28.4">1</text>
<text x="257.3" y="28.4">2</text>
<text x="26.2" y="34.3">2</text>
<text x="81.4" y="41.9">1</text>
<text x="230.9" y="40.1" transform="rotate(-90 230.9 40.1)">2</text>
<text x="268.1" y="38.1">1</text>
<text x="268.1" y="40.6">2</text>
<text x="81.4" y="44.4">2</text>
<text x="81.4" y="47">3</text>
<text x="81.4" y="49.5">4</text>
<text x="186.9" y="75.7" transform="rotate(-90 186.9 75.7)">2</text>
<text x="186.9" y="83.3" transform="rotate(-90 186.9 83.3)">1</text>
<text x="35.1" y="88.1">1</text>
<text x="42.7" y="88.1">2</text>
<text x="54.1" y="86.4">1</text>
<text x="77" y="86.4">3</text>
<text x="190" y="88.9">8</text>
<text x="217.9" y="88.9">1</text>
<text x="243.3" y="85.6">2</text>
<text x="251" y="85.6">1</text>
<text x="190" y="94">7</text>
<text x="217.9" y="94">2</text>
<text x="65.8" y="99.8" transform="rotate(-90 65.8 99.8)">2</text>
<text x="103" y="96.5">1</text>
<text x="103" y="99.1">2</text>
<text x="190" y="99.1">6</text>
<text x="217.9" y="99.1">3</text>
<text x="275.7" y="101.6">2</text>
<text x="275.7" y="99.1">3</text>
<text x="190" y="104.1">5</text>
<text x="217.9" y="104.1">4</text>
<text x="275.7" y="104.1">1</text>
<text x="204.2" y="110" transform="rotate(-90 204.2 110)">9</text>
<text x="243.3" y="130">2</text>
<text x="251" y="130">1</text>
<text x="114.6" y="137.9" transform="rotate(-90 114.6 137.9)">2</text>
<text x="190" y="133.3">8</text>
<text x="217.9" y="133.3">1</text>
<text x="190" y="143.5">6</text>
<text x="190" y="138.4">7</text>
<text x="217.9" y="138.4">2</text>
<text x="217.9" y="143.5">3</text>
<text x="35.1" y="149.1">1</text>
<text x="42.7" y="149.1">2</text>
<text x="114.6" y="145.5" transform="rotate(-90 114.6 145.5)">1</text>
<text x="190" y="148.6">5</text>
<text x="217.9" y="148.6">4</text>
<text x="62" y="153.1" transform="rotate(-90 62 153.1)">5</text>
<text x="77.2" y="153.1" transform="rotate(-90 77.2 153.1)">1</text>
<text x="204.2" y="154.4" transform="rotate(-90 204.2 154.4)">9</text>
<text x="55.4" y="161.3">4</text>
<text x="129.7" y="157.5">1</text>
<text x="129.7" y="160">2</text>
<text x="83.3" y="172.7">3</text>
<text x="69.6" y="181.1" transform="rotate(-90 69.6 181.1)">2</text>
</g>
<g font-size="1.8" fill="#0000c2">
<text x="269.2" y="24">90mA max</text>
<text x="38.1" y="34.2">2A Rating</text>
<text x="163.8" y="35.5">Allows for testing USB without bench supply</text>
<text x="245.1" y="71">DNP output caps unless noise on rail</text>
<text x="259.4" y="74.8">100mA max</text>
<text x="92.7" y="83.7">65mA max</text>
<text x="267.1" y="78.6">7V</text>
<text x="217.2" y="116.7">1% Resistors in this feedback loop</text>
<text x="261.4" y="119.3">-100mA max</text>
<text x="269" y="123.1">-7V</text>
<text x="270.4" y="120.3">GNDA</text>
<text x="118.1" y="135.8">200mA max</text>
<text x="63.5" y="189.1">1% Resistors in this feedback loop</text>
</g>
</svg>
